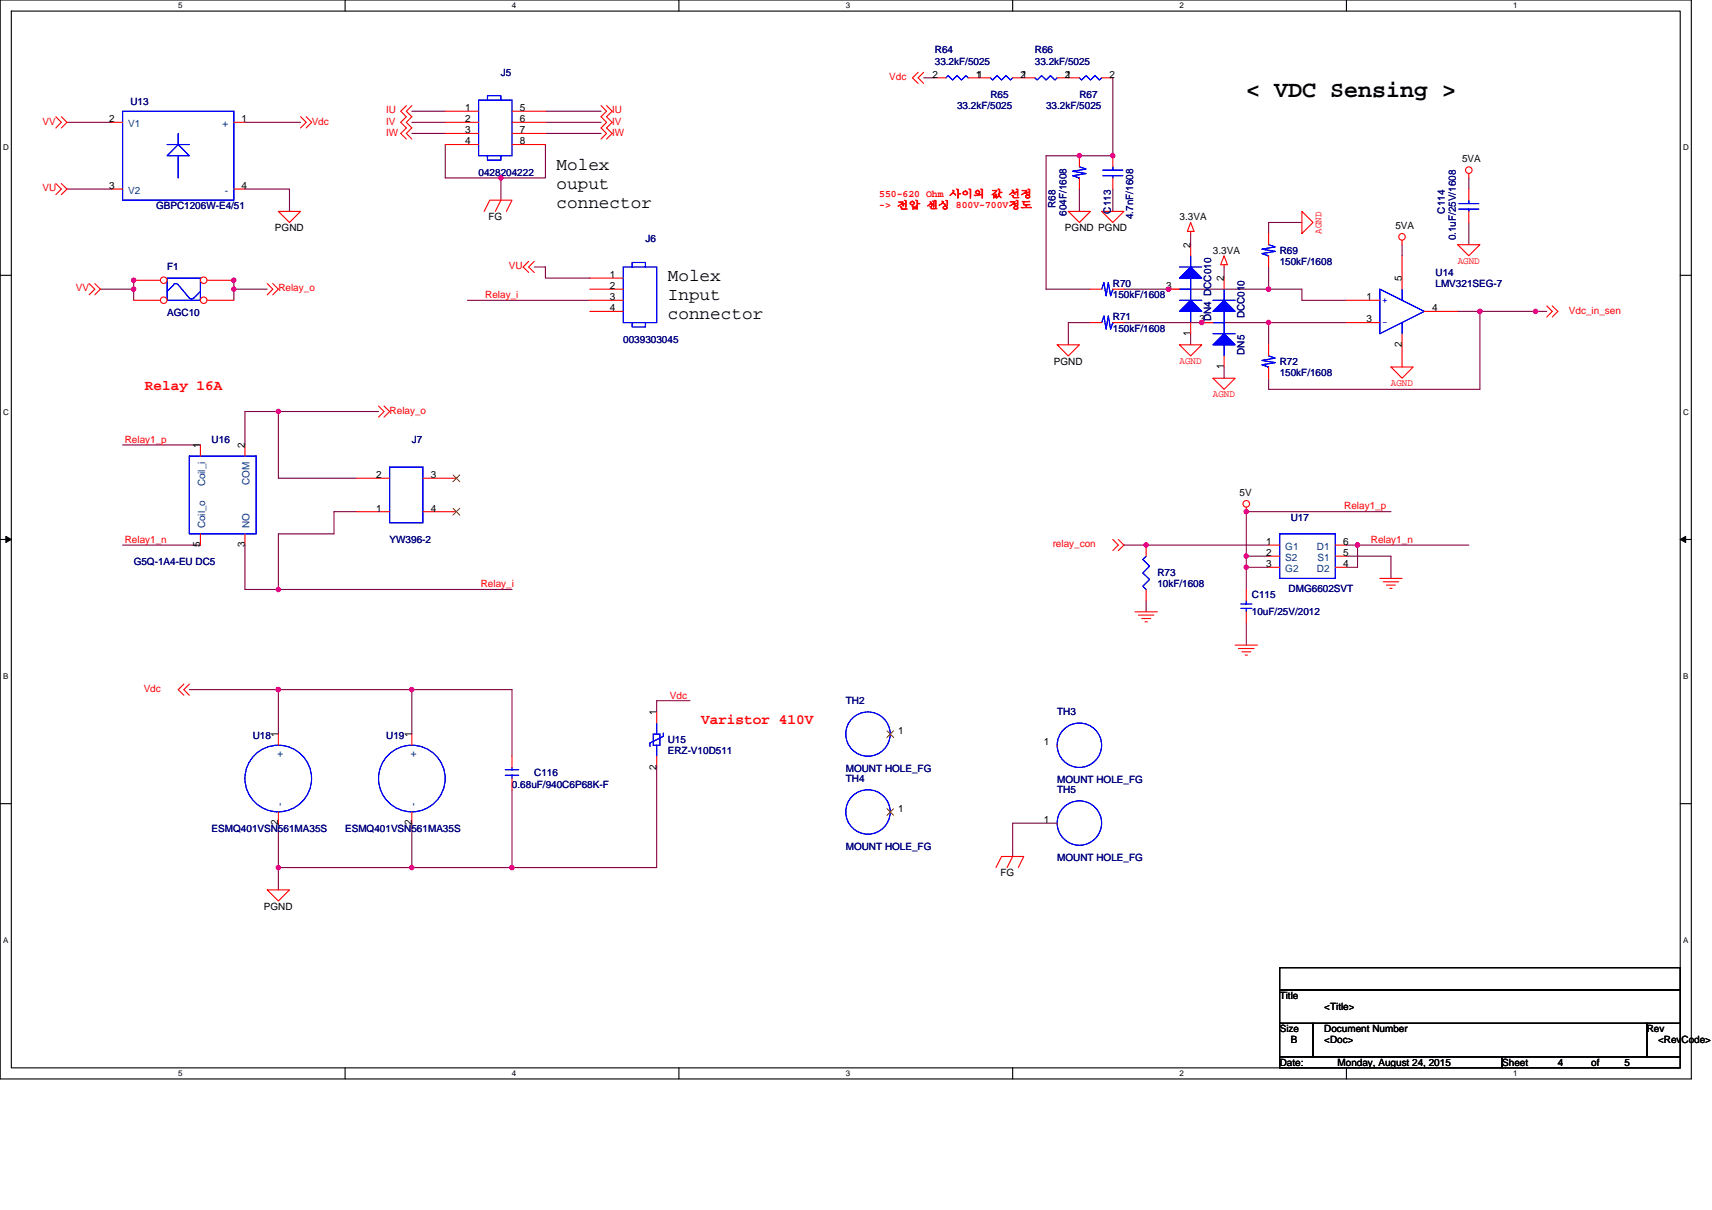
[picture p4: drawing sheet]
<svg xmlns="http://www.w3.org/2000/svg" width="297mm" height="210mm" viewBox="0 0 297 210" stroke-linecap="round" stroke-linejoin="round" font-family="sans-serif">
<path d="M0 0h293.5v187.2h-293.5zM2 1.9h289.5v183.4h-289.5z" fill="none" stroke="#000" stroke-width=".19"/>
<g fill="#fff">
<path d="M30.9 .2h.8v1.6h-.8z"/>
<path d="M30.9 185.5h.8v1.6h-.8z"/>
</g>
<path d="M59.9 0v1.9M59.9 185.3v1.9" fill="none" stroke="#000" stroke-width=".19"/>
<g fill="#fff">
<path d="M88.8 .2h.8v1.6h-.8z"/>
<path d="M88.8 185.5h.8v1.6h-.8z"/>
</g>
<path d="M117.8 0v1.9M117.8 185.3v1.9" fill="none" stroke="#000" stroke-width=".19"/>
<g fill="#fff">
<path d="M146.7 .2h.8v1.6h-.8z"/>
<path d="M146.7 185.5h.8v1.6h-.8z"/>
</g>
<path d="M175.7 0v1.9M175.7 185.3v1.9" fill="none" stroke="#000" stroke-width=".19"/>
<g fill="#fff">
<path d="M204.7 .2h.7v1.6h-.7z"/>
<path d="M204.7 185.5h.7v1.6h-.7z"/>
</g>
<path d="M233.6 0v1.9M233.6 185.3v1.9" fill="none" stroke="#000" stroke-width=".19"/>
<g fill="#fff">
<path d="M262.6 .2h.7v1.6h-.7z"/>
<path d="M262.6 185.5h.7v1.6h-.7z"/>
<path d="M.5 24.8h1v1.6h-1z"/>
<path d="M292 24.8h1v1.6h-1z"/>
<path d="M.5 70.7h1v1.5h-1z"/>
<path d="M292 70.7h1v1.5h-1z"/>
</g>
<path d="M0 47.8h2M291.5 47.8h2" fill="none" stroke="#000" stroke-width=".19"/>
<g fill="#fff">
<path d="M.5 116.5h.9v1.6h-.9z"/>
<path d="M292 116.5h.9v1.6h-.9z"/>
</g>
<path d="M0 93.6h2M291.5 93.6h2" fill="none" stroke="#000" stroke-width=".19"/>
<path d="M1 93.1l1 .5-1 .5zM291.5 93.6l1-.5v1z" fill="#000" stroke="#000" stroke-width=".17"/>
<g fill="#fff">
<path d="M.5 162.4h.9v1.5h-.9z"/>
<path d="M292 162.4h.9v1.5h-.9z"/>
</g>
<path d="M0 139.5h2M291.5 139.5h2M222 167.9h69.5v3.9h-69.5zM222 171.8h69.5v5.8h-69.5zM222 177.6h5.8v5.8h-5.8zM227.8 177.6h57.9v5.8h-57.9zM285.7 177.6h5.8v5.8h-5.8zM222 183.4h38.6v1.9h-38.6zM260.6 183.4h30.9v1.9h-30.9z" fill="none" stroke="#000" stroke-width=".19"/>
<g fill="none" stroke="#800040" stroke-width=".19">
<path d="M71.5 19.3h5.8M94.6 19.3h9.7M160.2 13.5h2M193.1 13.5v13.5h-11.6v23.2h7.7M11.6 21.2h7.7M11.6 32.8h7.7M42.5 21.2h9.7M42.5 32.8h7.7v3.9M71.5 21.2h5.8M71.5 23.2h5.8M77.3 25.1v5.8h9.6v3.8M94.6 25.1v5.8h-7.7"/>
<path d="M94.6 21.2h9.7M94.6 23.2h9.7M187.3 32.8v3.9M193.1 32.8v3.9M225.9 38.6h-5.8v1.9M254.8 30.9v1.9M254.8 38.6v3.9M23.2 50.2v1.9M23.2 48.3v1.9h-5.8M40.6 50.2v1.9M40.6 48.3v1.9M40.6 50.2h5.8"/>
<path d="M81.1 52.1h21.2M92.7 46.3h1.9v2h7.7M189.2 56h-3.8v3.8M195 50.2h25.1M195 56h25.1M206.6 40.5v2M206.6 57.9v1.9M212.4 46.3v2M220.1 56h13.5M220.1 56v3.8M220.1 46.3v3.9M220.1 50.2h5.8v1.9h7.7"/>
<path d="M243.3 42.5v1.9M252.9 54h3.9M256.8 54v13.6h-36.7v-2M256.8 54h11.6M21.3 77.2h13.5M48.3 71.4h17.4M48.3 71.4h-5.8v5.8M48.3 71.4v11.6h13.5M212.4 63.7v1.9M21.3 94.6h13.5M42.5 94.6v7.7h5.8M61.8 88.8h-3.8v3.8h-9.7v9.7"/>
<path d="M195 94.6h25.1M216.2 96.5v1.9M216.2 98.4h3.9M216.2 98.4v3.9M216.2 96.5h3.9M233.6 94.6h1.9M233.6 96.5h7.7v3.9M235.5 94.6h19.3M235.5 94.6v3.8h-1.9M241.3 88.8h-25.1v7.7M32.8 119.7h15.5M48.3 102.3h40.5"/>
<path d="M48.3 119.7h23.2v7.7M48.3 119.7v7.7M71.5 119.7h17.3v11.6M198.9 104.2v2M216.2 108.1v3.9M88.8 137.1v13.5M113.9 133.2v17.4h-25.1M119.7 121.6h-5.8v1.9M48.3 150.6v3.8M48.3 142.9v7.7M48.3 150.6h23.2M71.5 150.6h17.3"/>
<path d="M71.5 142.9v7.7M183.4 142.9h-7.7v5.7"/>
</g>
<g fill="#f0f" stroke="#f0f" stroke-width=".19">
<circle cx="71.4" cy="119.7" r=".38"/>
<circle cx="48.3" cy="119.7" r=".38"/>
<circle cx="71.4" cy="150.6" r=".38"/>
<circle cx="48.3" cy="150.6" r=".38"/>
<circle cx="88.8" cy="150.6" r=".38"/>
<circle cx="193.1" cy="27" r=".38"/>
<circle cx="187.3" cy="27" r=".38"/>
<circle cx="256.8" cy="54" r=".38"/>
<circle cx="220.1" cy="56" r=".38"/>
<circle cx="202.7" cy="50.2" r=".38"/>
<circle cx="208.5" cy="56" r=".38"/>
<circle cx="220.1" cy="50.2" r=".38"/>
<circle cx="266.4" cy="54" r=".38"/>
<circle cx="48.3" cy="102.3" r=".38"/>
<circle cx="48.3" cy="71.4" r=".38"/>
<circle cx="216.2" cy="98.4" r=".38"/>
<circle cx="235.5" cy="94.6" r=".38"/>
<circle cx="216.2" cy="96.5" r=".38"/>
<circle cx="216.2" cy="88.8" r=".38"/>
<circle cx="198.9" cy="94.6" r=".38"/>
<circle cx="23.2" cy="50.2" r=".38"/>
<circle cx="40.6" cy="50.2" r=".38"/>
<circle cx="40.6" cy="48.6" r=".38"/>
<circle cx="23.2" cy="48.6" r=".38"/>
<circle cx="86.9" cy="30.9" r=".38"/>
</g>
<g fill="none" stroke="#f00" stroke-width=".19">
<path d="M70.5 18.3l-1 1 1 1-1 .9 1 1-1 1 1 .9M71.5 18.3l-1 1 1 1-1 .9 1 1-1 1 1 .9M77.3 19.3h5.7M88.8 19.3h5.8M104.3 18.3l.9 1-.9 1 .9 .9-.9 1 .9 1-.9 .9M105.2 18.3l1 1-1 1 1 .9-1 1 1 1-1 .9M159.3 12.6l-1 .9 1 1M160.2 12.6l-.9 .9 .9 1M162.2 13.5h1.9M168 13.5h3.8M175.7 13.5h1.9M185.4 13.5h1.9"/>
<path d="M191.2 13.5h1.9M9.7 20.3l.9 .9-.9 1M9.7 31.9l.9 .9-.9 1M10.6 20.3l1 .9-1 1M10.6 31.9l1 .9-1 1M19.3 21.2h2M19.3 32.8h2M40.6 21.2h1.9M40.6 32.8h1.9M48.3 36.7h3.9l-2 1.9zM52.2 20.3l.9 .9-.9 1M53.1 20.3l1 .9-1 1"/>
<path d="M77.3 21.2h5.7M77.3 23.2h5.7M77.3 25.1h5.7M84 36.7l1-2h3.8l-.9 2M86.9 34.7l-1 2M88.8 21.2h5.8M88.8 23.2h5.8M88.8 25.1h5.8M185.4 36.7h3.8l-1.9 1.9zM187.3 27v2M187.3 30.9v1.9M191.2 36.7h3.8l-1.9 1.9z"/>
<path d="M193.1 27v2M193.1 30.9v1.9M206.6 38.6l.6 1.6h-1.2zM225.9 36.7l1.9 1.9-1.9 1.9zM254.8 30.1v.8M254.8 32.8v1.9M254.8 36.7v1.9M15.5 49.2l.9 1-.9 1M16.4 49.2l1 1-1 1M46.4 49.2l.9 1-.9 1M47.3 49.2l1 1-1 1M91.7 45.4l-.9 .9 .9 1"/>
<path d="M92.7 45.4l-1 .9 1 1M102.3 52.1h5.8M102.3 54h5.8M102.3 50.2h5.8M102.3 48.3h5.8M183.4 59.8h3.9l-1.9 2zM189.2 56h2M189.2 50.2h2M193.1 56h1.9M193.1 50.2h1.9M202.7 50.2h2M204.7 59.8h3.8l-1.9 2z"/>
<path d="M206.6 40.2v.3M206.6 42.5v1.9M206.6 56v1.9M208.5 56h2M212.4 45.9v.4M212.4 48.3v1.9M212.4 44.4l.6 1.5h-1.2zM220.1 40.5v2M220.1 44.4v1.9M220.1 59.8v2M233.6 52.1h5.8M233.6 56h5.8"/>
<path d="M243.3 41.7v.8M243.3 44.4v5.8M243.3 57.9v5.8M247.1 54h5.8M252.9 42.5h3.9l-2 1.9zM268.4 53.1l.9 .9-.9 1M269.3 53.1l1 .9-1 1M34.8 77.2v1.9M42.5 77.2v1.9M65.7 70.5l.9 .9-.9 1M66.6 70.5l1 .9-1 1M210.5 65.6h3.8l-1.9 2z"/>
<path d="M212.4 61.8v1.9M220.1 63.7v1.9M241.3 63.7h3.9l-1.9 1.9zM34.8 92.6v2M42.5 92.6v2M61.8 88.8h5.8M61.8 83h5.8M73.4 88.8h5.8M73.4 83h5.8M193.1 93.6l.9 1-.9 .9M194 93.6l1 1-1 .9M198.9 94.6v1.9"/>
<path d="M216.2 88v.8M220.1 94.6h1.9M220.1 96.5h1.9M220.1 98.4h1.9M231.7 94.6h1.9M231.7 96.5h1.9M231.7 98.4h1.9M31.9 118.7l-1 1 1 .9M32.8 118.7l-.9 1 .9 .9M196.9 106.2h3.9M197.5 106.7h2.7M198.1 107.3h1.5"/>
<path d="M198.7 107.9h.4M198.9 102.3v1.9M214.3 112h3.9M214.9 112.5h2.7M215.5 113.1h1.5M216 113.7h.4M239.4 100.4h3.9M240 101h2.7M240.6 101.5h1.5M241.1 102.1h.4M48.3 127.4v1.9M71.5 127.4v1.9"/>
<path d="M88.8 131.3v1.9M88.8 135.1v2M113.9 123.5v2M113.9 131.3v1.9M154.5 127.4h.1M183.4 129.3h.1M46.4 154.4h3.8l-1.9 2zM48.3 140.9v2M71.5 140.9v2M154.5 140.9h.1M172.8 150.6l1-2h3.8l-.9 2M175.7 148.6l-1 2"/>
<path d="M183.4 142.9h.1"/>
<circle cx="254.8" cy="29.5" r=".57"/>
<circle cx="243.2" cy="41.1" r=".57"/>
<circle cx="216.2" cy="87.4" r=".57"/>
</g>
<g fill="none" stroke="#00f" stroke-width=".19">
<path d="M21.3 19.3h19.3v15.4h-19.3zM83 17.4h5.8v9.6h-5.8zM84.6 17.4v-.8h2.3v.8M164.1 13.5l.4-.4 .8 .8 .7-.8 .8 .8 .8-.8 .4 .4M171.8 13.5l.4 .4 .8-.8 .8 .8 .7-.8 .8 .8 .4-.4M187.3 13.5l.4 .4 .7-.8 .8 .8 .8-.8 .8 .8 .4-.4M29 25.1h3.8M30.9 25.1l1.9 1.9h-3.8zM30.9 27v3.9M30.9 23.2v1.9M84.6 27v.8h2.3v-.8M187.3 29l1.1 .3-2.3 .4 2.3 .4-2.3 .4 1.2 .4h-.2"/>
<path d="M191.3 29.5h3.5M191.3 30.5h3.5M193.1 30.5v.4M193.1 29v.5M253.1 35.3h3.5M253.1 36.3h3.5M254.8 36.3v.4M254.8 34.7v.6M29 48.3h5.8v3.8h-5.8zM30.1 49.4l.4-.2 .4 .2M30.2 49.4l-1.2 1.2M30.9 49.4l1.9 2.3"/>
<path d="M32.9 51.7l.3 .2 .4-.2M34.8 50.6l-1.2 1.1M108.1 46.3h5.8v9.7h-5.8zM109.7 46.3v-.7h2.3v.7M109.7 56v.7h2.3v-.7M191.2 50.2l.3-1.2 .4 2.4 .4-2.4 .4 2.4 .4-1.2v.2M191.2 56l.3-1.2 .4 2.3 .4-2.3 .4 2.3 .4-1.1v.2M204.7 46.3h3.8M204.7 50.2h1.9M204.7 52.1h3.8M206.6 54v2M206.6 50.2v1.9"/>
<path d="M206.6 48.3v1.9M206.6 44.4v1.9M210.5 52.1h3.8M210.5 56h1.9M210.5 57.9h3.8M212.4 59.8v2M212.4 56v1.9M212.4 54v2M212.4 50.2v1.9M220.1 42.5l1.2 .3-2.4 .4 2.4 .4-2.4 .4 1.2 .4h-.2M239.4 50.2l7.7 3.8-7.7 3.9zM243.3 50.2v1.9"/>
<path d="M243.3 56v1.9M32.8 79.1h11.6v13.5h-11.6zM220.1 61.8l1.2 .3-2.4 .4 2.4 .4-2.4 .4 1.2 .4h-.2M67.6 81.1h5.8v9.6h-5.8zM198.9 96.5l-.6 .6 1.1 1.2-1.1 1.1 1.1 1.2-1.1 1.1 .6 .6M222 92.6h9.7v7.8h-9.7zM87.7 134.5h2.3M87.7 133.6h2.3M88.8 133.2v.4M88.8 134.5v.6M113.3 127.4h1.2v1.9h-1.2zM113.9 125.5v1.9"/>
<path d="M113.9 129.3v2M115.1 127.2v.6l-2.3 1.1v.6"/>
<circle cx="48.3" cy="135.1" r="5.8"/>
<circle cx="71.5" cy="135.1" r="5.8"/>
<circle cx="150.6" cy="127.4" r="3.8"/>
<circle cx="187.3" cy="129.3" r="3.9"/>
<circle cx="150.6" cy="140.9" r="3.9"/>
<circle cx="187.3" cy="142.8" r="3.9"/>
</g>
<path d="M78.6 82.4l1.2 1.2M78.6 88.2l1.2 1.2M79.8 82.4l-1.2 1.2M79.8 88.2l-1.2 1.2M153.9 126.8l1.2 1.2M155 126.8l-1.1 1.2M153.9 140.3l1.2 1.2M155 140.3l-1.1 1.2" fill="none" stroke="#804000" stroke-width=".17"/>
<g fill="#00f" stroke="#00f" stroke-width=".19">
<path d="M210.5 59.8l1.9-1.9 1.9 1.9z" fill-rule="evenodd"/>
<path d="M210.5 54l1.9-1.9 1.9 1.9z" fill-rule="evenodd"/>
<path d="M210.5 59.8l1.9-1.9 1.9 1.9z" fill-rule="evenodd"/>
<path d="M210.5 54l1.9-1.9 1.9 1.9z" fill-rule="evenodd"/>
<path d="M204.7 54l1.9-1.9 1.9 1.9z" fill-rule="evenodd"/>
<path d="M206.6 46.3l1.9 2h-3.8z" fill-rule="evenodd"/>
<path d="M204.7 54l1.9-1.9 1.9 1.9z" fill-rule="evenodd"/>
<path d="M206.6 46.3l1.9 2h-3.8z" fill-rule="evenodd"/>
</g>
<circle cx="35.3" cy="48.6" r=".57" fill="#fff" stroke="#f00" stroke-width=".19"/>
<path d="M35.9 48.6h4.7" fill="none" stroke="#f00" stroke-width=".19"/>
<circle cx="28.4" cy="48.6" r=".57" fill="#fff" stroke="#f00" stroke-width=".19"/>
<path d="M23.2 48.6h4.6" fill="none" stroke="#f00" stroke-width=".19"/>
<circle cx="28.4" cy="52.1" r=".57" fill="#fff" stroke="#f00" stroke-width=".19"/>
<path d="M23.2 52.1h4.6" fill="none" stroke="#f00" stroke-width=".19"/>
<circle cx="35.3" cy="52.1" r=".57" fill="#fff" stroke="#f00" stroke-width=".19"/>
<path d="M177.6 13.5h2M183.4 13.5h2M35.9 52.1h4.7M216.2 102.3v1.9M216.2 106.2v1.9" fill="none" stroke="#f00" stroke-width=".19"/>
<path d="M179.6 13.5l.4 .4 .7-.8 .8 .8 .8-.8 .7 .8 .4-.4M215.3 105.6h1.9M215.3 104.8h1.9M216.2 104.2v.6M216.2 105.6v.6" fill="none" stroke="#00f" stroke-width=".19"/>
<g fill="#f0f" stroke="#f0f" stroke-width=".19">
<circle cx="71.4" cy="119.7" r=".38"/>
<circle cx="48.3" cy="119.7" r=".38"/>
<circle cx="71.4" cy="150.6" r=".38"/>
<circle cx="48.3" cy="150.6" r=".38"/>
<circle cx="88.8" cy="150.6" r=".38"/>
<circle cx="193.1" cy="27" r=".38"/>
<circle cx="187.3" cy="27" r=".38"/>
<circle cx="256.8" cy="54" r=".38"/>
<circle cx="220.1" cy="56" r=".38"/>
<circle cx="202.7" cy="50.2" r=".38"/>
<circle cx="208.5" cy="56" r=".38"/>
<circle cx="220.1" cy="50.2" r=".38"/>
<circle cx="266.4" cy="54" r=".38"/>
<circle cx="48.3" cy="102.3" r=".38"/>
<circle cx="48.3" cy="71.4" r=".38"/>
<circle cx="216.2" cy="98.4" r=".38"/>
<circle cx="235.5" cy="94.6" r=".38"/>
<circle cx="216.2" cy="96.5" r=".38"/>
<circle cx="216.2" cy="88.8" r=".38"/>
<circle cx="198.9" cy="94.6" r=".38"/>
<circle cx="23.2" cy="50.2" r=".38"/>
<circle cx="40.6" cy="50.2" r=".38"/>
<circle cx="40.6" cy="48.6" r=".38"/>
<circle cx="23.2" cy="48.6" r=".38"/>
<circle cx="86.9" cy="30.9" r=".38"/>
</g>
<text font-size="4" x="216.2" y="16.9">&lt; VDC Sensing &gt;</text>
<g font-size="3.1">
<text x="96.6" y="29.5">Molex</text>
<text x="96.6" y="32.7">ouput</text>
<text x="96.6" y="36">connector</text>
<text x="115.9" y="48.8">Molex</text>
<text x="115.9" y="52">Input</text>
<text x="115.9" y="55.3">connector</text>
</g>
<g font-size="2.5" fill="#f00">
<text x="25.1" y="67.7">Relay 16A</text>
<text x="121.6" y="125.6">Varistor 410V</text>
</g>
<g font-size="1.7" fill="#000080">
<text x="162.2" y="9.3">R64</text>
<text x="162.2" y="11.2">33.2kF/5025</text>
<text x="179.6" y="9.3">R66</text>
<text x="179.6" y="11.2">33.2kF/5025</text>
<text x="86.9" y="13.1">J5</text>
<text x="171.8" y="17">R65</text>
<text x="187.3" y="17">R67</text>
<text x="22.6" y="18.1">U13</text>
<text x="166" y="18.9">33.2kF/5025</text>
<text x="181.5" y="18.9">33.2kF/5025</text>
<text x="83" y="30.5">0428204222</text>
<text x="27.1" y="36.3">GBPC1206W-E4/51</text>
<text x="183.1" y="36.1" transform="rotate(-90 183.1 36.1)">R68</text>
<text x="185" y="37.4" transform="rotate(-90 185 37.4)">604F/1608</text>
<text x="192.8" y="37.1" transform="rotate(-90 192.8 37.1)">C113</text>
<text x="196.6" y="38" transform="rotate(-90 196.6 38)">4.7nF/1608</text>
<text x="250.7" y="37.1" transform="rotate(-90 250.7 37.1)">C114</text>
<text x="252.6" y="41.7" transform="rotate(-90 252.6 41.7)">0.1uF/25V/1608</text>
<text x="29" y="46.9">F1</text>
<text x="112" y="42.1">J6</text>
<text x="222" y="44">R69</text>
<text x="222" y="45.9">150kF/1608</text>
<text x="249.1" y="47.9">U14</text>
<text x="193.1" y="49.8">R70</text>
<text x="193.1" y="51.7">150kF/1608</text>
<text x="249.1" y="49.8">LMV321SEG-7</text>
<text x="29" y="54.8">AGC10</text>
<text x="108.1" y="59.5">0039303045</text>
<text x="193.1" y="55.6">R71</text>
<text x="193.1" y="57.5">150kF/1608</text>
<text x="210.1" y="55.8" transform="rotate(-90 210.1 55.8)">DN4 DCC010</text>
<text x="215.9" y="55.2" transform="rotate(-90 215.9 55.2)">DCC010</text>
<text x="215.9" y="61.6" transform="rotate(-90 215.9 61.6)">DN5</text>
<text x="222" y="63.3">R72</text>
<text x="222" y="65.2">150kF/1608</text>
<text x="36.7" y="76.8">U16</text>
<text x="71.5" y="76.8">J7</text>
<text x="67.6" y="94.2">YW396-2</text>
<text x="224" y="90.3">U17</text>
<text x="23.2" y="98.1">G5Q-1A4-EU DC5</text>
<text x="200.8" y="100">R73</text>
<text x="200.8" y="101.9">10kF/1608</text>
<text x="217.2" y="103.8">C115</text>
<text x="217.2" y="106.7">10uF/25V/2012</text>
<text x="223.6" y="102.7">DMG6602SVT</text>
<text x="146.7" y="122.2">TH2</text>
<text x="183.4" y="124.1">TH3</text>
<text x="43.9" y="128.2">U18</text>
<text x="67" y="128.2">U19</text>
<text x="115.9" y="128.9">U15</text>
<text x="115.9" y="130.9">ERZ-V10D511</text>
<text x="88.8" y="136.7">0.68uF/940C6P68K-F</text>
<text x="92.7" y="134.7">C116</text>
<text x="146.7" y="134">MOUNT HOLE_FG</text>
<text x="146.7" y="135.7">TH4</text>
<text x="183.4" y="135.9">MOUNT HOLE_FG</text>
<text x="183.4" y="137.6">TH5</text>
<text x="36.7" y="144.4">ESMQ401VSN561MA35S</text>
<text x="59.9" y="144.4">ESMQ401VSN561MA35S</text>
<text x="146.7" y="147.5">MOUNT HOLE_FG</text>
<text x="183.4" y="149.4">MOUNT HOLE_FG</text>
</g>
<g font-size="1.7" fill="#f00">
<text x="154.3" y="13.9">Vdc</text>
<text x="7.4" y="21.6">VV</text>
<text x="54.1" y="21.6">Vdc</text>
<text x="67" y="19.7">IU</text>
<text x="67" y="21.6">IV</text>
<text x="67" y="23.5">IW</text>
<text x="106.2" y="23.5">IW</text>
<text x="106.2" y="19.7">IU</text>
<text x="106.2" y="21.6">IV</text>
<text x="7.4" y="33.2">VU</text>
<text x="152.5" y="34.2">550~620 Ohm 사이의 값 선정</text>
<text x="152.5" y="36.2">-&gt; 전압 센싱 800V~700V정도</text>
<text x="229.3" y="40.5" transform="rotate(-90 229.3 40.5)">AGND</text>
<text x="88.3" y="46.7">VU</text>
<text x="252.9" y="45.8">AGND</text>
<text x="13.2" y="50.6">VV</text>
<text x="48.3" y="50.6">Relay_o</text>
<text x="84.2" y="51.7">Relay_i</text>
<text x="272.2" y="54.4">Vdc_in_sen</text>
<text x="204.7" y="63.1">AGND</text>
<text x="67.6" y="71.8">Relay_o</text>
<text x="210.5" y="68.9">AGND</text>
<text x="241.3" y="67">AGND</text>
<text x="21.7" y="76.8">Relay1_p</text>
<text x="233.2" y="88.4">Relay1_p</text>
<text x="21.7" y="94.2">Relay1_n</text>
<text x="182.6" y="95">relay_con</text>
<text x="237.8" y="94.2">Relay1_n</text>
<text x="83.4" y="101.9">Relay_i</text>
<text x="24.9" y="120.1">Vdc</text>
<text x="116.2" y="121.2">Vdc</text>
</g>
<g font-size="1.7">
<text x="161.8" y="13.5">2</text>
<text x="169.3" y="13.5">11</text>
<text x="177.1" y="13.5">2</text>
<text x="177.2" y="13.5">1</text>
<text x="184.8" y="13.5">2</text>
<text x="185" y="13.5">1</text>
<text x="192.5" y="13.5">2</text>
<text x="18.9" y="21.2">2</text>
<text x="41.9" y="21.2">1</text>
<text x="80.7" y="19.3">1</text>
<text x="80.7" y="21.2">2</text>
<text x="80.7" y="23.1">3</text>
<text x="90.2" y="19.3">5</text>
<text x="90.2" y="21.2">6</text>
<text x="90.2" y="23.1">7</text>
<text x="80.7" y="25.1">4</text>
<text x="90.2" y="25.1">8</text>
<text x="253.7" y="28.2">5VA</text>
<text x="18.9" y="32.8">3</text>
<text x="41.9" y="32.8">4</text>
<text x="47.7" y="40.2">PGND</text>
<text x="84.8" y="38.2">FG</text>
<text x="184.8" y="40.2">PGND PGND</text>
<text x="204.7" y="38.2">3.3VA</text>
<text x="242.1" y="39.8">5VA</text>
<text x="206.6" y="43" transform="rotate(-90 206.6 43)">2</text>
<text x="210.5" y="44">3.3VA</text>
<text x="105.8" y="48.2">1</text>
<text x="105.8" y="50.2">2</text>
<text x="105.8" y="52.1">3</text>
<text x="202.3" y="50.2">3</text>
<text x="212.4" y="48.8" transform="rotate(-90 212.4 48.8)">2</text>
<text x="237.1" y="52.1">1</text>
<text x="243.2" y="48.8" transform="rotate(-90 243.2 48.8)">5</text>
<text x="105.8" y="54">4</text>
<text x="206.6" y="58.3" transform="rotate(-90 206.6 58.3)">1</text>
<text x="208.1" y="56">3</text>
<text x="237.1" y="56">3</text>
<text x="248.5" y="54">4</text>
<text x="182.8" y="63.3">PGND</text>
<text x="212.4" y="64.1" transform="rotate(-90 212.4 64.1)">1</text>
<text x="243.2" y="60.2" transform="rotate(-90 243.2 60.2)">2</text>
<text x="34.8" y="77.8" transform="rotate(-90 34.8 77.8)">1</text>
<text x="42.5" y="77.8" transform="rotate(-90 42.5 77.8)">2</text>
<text x="65.3" y="83">2</text>
<text x="74.7" y="83">3</text>
<text x="65.3" y="88.8">1</text>
<text x="74.7" y="88.8">4</text>
<text x="215.1" y="86.1">5V</text>
<text x="34.8" y="95" transform="rotate(-90 34.8 95)">5</text>
<text x="42.5" y="95" transform="rotate(-90 42.5 95)">3</text>
<text x="219.7" y="94.6">1</text>
<text x="233" y="94.6">6</text>
<text x="219.7" y="96.5">2</text>
<text x="219.7" y="98.4">3</text>
<text x="233" y="96.5">5</text>
<text x="233" y="98.4">4</text>
<text x="113.9" y="124.1" transform="rotate(-90 113.9 124.1)">1</text>
<text x="48.3" y="128" transform="rotate(-90 48.3 128)">1</text>
<text x="71.4" y="128" transform="rotate(-90 71.4 128)">1</text>
<text x="155.8" y="127.4">1</text>
<text x="181.1" y="129.3">1</text>
<text x="113.9" y="133.6" transform="rotate(-90 113.9 133.6)">2</text>
<text x="48.3" y="143.2" transform="rotate(-90 48.3 143.2)">2</text>
<text x="71.4" y="143.2" transform="rotate(-90 71.4 143.2)">2</text>
<text x="155.8" y="140.9">1</text>
<text x="181.1" y="142.8">1</text>
<text x="173.6" y="152.1">FG</text>
<text x="45.8" y="157.9">PGND</text>
<text x="222" y="173.4">Title</text>
<text x="222" y="179.1">Size</text>
<text x="229.8" y="179.1">Document Number</text>
<text x="229.8" y="175.3">&lt;Title&gt;</text>
<text x="285.7" y="179.1">Rev</text>
<text x="222" y="184.9">Date:</text>
<text x="224" y="181.1">B</text>
<text x="229.8" y="181.1">&lt;Doc&gt;</text>
<text x="232.1" y="184.9">Monday, August 24, 2015</text>
<text x="260.6" y="184.9">Sheet</text>
<text x="270.3" y="184.9">4</text>
<text x="276.1" y="184.9">of</text>
<text x="281.9" y="184.9">5</text>
<text x="287.7" y="181.1">&lt;RevCode&gt;</text>
</g>
<g font-size="1.7" fill="#004080">
<text x="22.2" y="22">V1</text>
<text x="38.6" y="22">+</text>
<text x="22.2" y="33.6">V2</text>
<text x="39" y="33.6">-</text>
<text x="35.6" y="84.4" transform="rotate(-90 35.6 84.4)">Coil_i</text>
<text x="43.3" y="84.1" transform="rotate(-90 43.3 84.1)">COM</text>
<text x="35.6" y="91.7" transform="rotate(-90 35.6 91.7)">Coil_o</text>
<text x="43.3" y="91.7" transform="rotate(-90 43.3 91.7)">NO</text>
<text x="223" y="95.4">G1</text>
<text x="228.5" y="95.4">D1</text>
<text x="223" y="97.3">S2</text>
<text x="223" y="99.2">G2</text>
<text x="228.5" y="99.2">D2</text>
<text x="228.6" y="97.3">S1</text>
<text x="49.1" y="131.3" transform="rotate(-90 49.1 131.3)">+</text>
<text x="72.3" y="131.3" transform="rotate(-90 72.3 131.3)">+</text>
<text x="49.1" y="139.9" transform="rotate(-90 49.1 139.9)">-</text>
<text x="72.3" y="139.9" transform="rotate(-90 72.3 139.9)">-</text>
</g>
<g font-size="1.7" fill="#00f">
<text x="239.8" y="52.5">+</text>
<text x="239.8" y="56.4">-</text>
</g>
<g font-size="1.4">
<text x="30.9" y="1.5">5</text>
<text x="88.8" y="1.5">4</text>
<text x="146.7" y="1.5">3</text>
<text x="204.7" y="1.5">2</text>
<text x="262.6" y="1.5">1</text>
<text x=".5" y="26.1">D</text>
<text x="292" y="26.1">D</text>
<text x=".5" y="71.9">C</text>
<text x="292" y="71.9">C</text>
<text x=".5" y="117.8">B</text>
<text x="292" y="117.8">B</text>
<text x=".5" y="163.6">A</text>
<text x="292" y="163.6">A</text>
<text x="30.9" y="186.8">5</text>
<text x="88.8" y="186.8">4</text>
<text x="146.7" y="186.8">3</text>
<text x="204.7" y="186.8">2</text>
<text x="262.6" y="186.8">1</text>
</g>
</svg>
